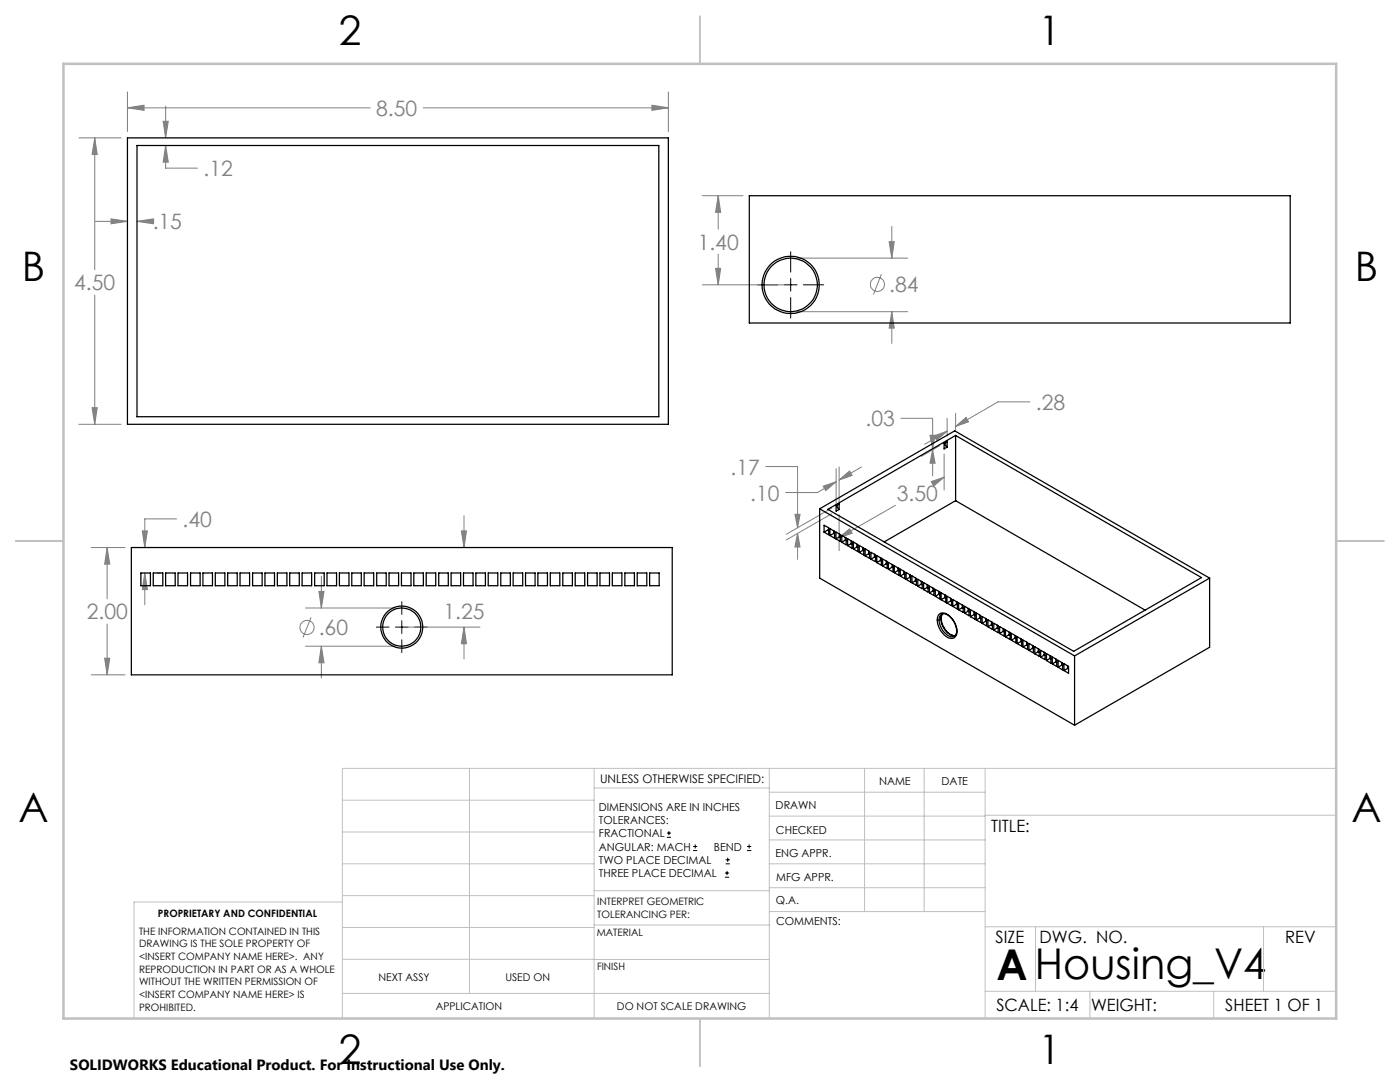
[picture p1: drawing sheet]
<svg xmlns="http://www.w3.org/2000/svg" width="279mm" height="216mm" viewBox="0 0 279 216" stroke-linecap="round" stroke-linejoin="round" font-family="sans-serif">
<g fill="none" stroke="#808080" stroke-width=".2">
<path d="M25.4 18.3v7.9M133.4 18.3v7.9M15.7 27.5h8.5M18.9 27.5l.5 3.3h-1zM18.9 27.5v26.3M25.4 21.5l3.4-.5v1zM25.4 21.5h48.5M32.6 24.2h1l-.5 3.3zM33.1 29l.5 3.3h-1zM33.1 29v4.5h6.3M33.1 21.2v6.3M84.5 21.5h48.9"/>
<path d="M130.1 21l3.3 .5-3.3 .5zM140.2 39.1h8.1M143.3 39.1l.5 3.3h-1zM143.3 39.1v6.6M18.9 58.9v25.8M19.1 44.2h6.3M22.2 43.7l3.2 .5-3.2 .5zM27.3 44.2l3.4-.5v1zM27.3 44.2h2M140.2 56.8h16.3M142.8 53.6h1l-.5 3.2zM143.3 50.7v6.1"/>
<path d="M159.1 51.5h22.1M175.9 54.7l-1.6 4.1M177.4 48.2h1.1l-.5 3.3zM178 45.2v6.3M159.1 62.2h22.1M178 62.2l.5 3.3h-1.1zM178 62.2v6.3M15.7 84.7h8.5M18.4 81.4h1l-.5 3.3zM152.8 93.1h6.4v12.2M164.3 97l2.6-.9-2.1 1.8zM166.9 93.5v7.5"/>
<path d="M166.9 96.1l-3.8 2.2h-6.3M167.5 95.8l2-1.8 .6 .9zM167.5 93.2v7.4M171.9 93.2l-4.4 2.6M179.8 83.5h6.3v6M185.6 86.9h1l-.5 2.6zM185.8 96.1l2.6-.9-2.1 1.8zM186.1 89.7l.5 2.7h-1zM186.1 89.7v5.2M186.4 87l2.6-1-2.1 1.8zM187.5 88.9l-3.6 2.2M188.4 90.6v7.2"/>
<path d="M188.4 95.2l-1 .6M189 83.5v3.5M189 86l-4.5 2.7M190.7 85.1l2.1-1.8 .5 .9zM190.7 82.5v3.4M205.5 80.2h-6.3l-8.5 4.9M18.2 109.3h6.7M21.4 109.3l.5 3.3h-1zM21.4 109.3v10.2M28.4 105.9h1l-.5 3.4zM28.9 114.3l.5 3.4h-1zM28.9 114.3v6.4"/>
<path d="M31.3 114.3h.8M35.2 103.5h-6.3v5.8M63.6 118h1.1l-.6 3.3zM64.1 115v6.3M92.1 105.9h1l-.5 3.4zM92.6 102.9v6.4M158.6 102.6h1.1l-.5 2.7zM159.2 106.4l.5 2.7h-1.1zM159.2 106.4v5.2M166 101.4l-9.1 5.2M166 102.5l-9.1 5.2M167.5 107.3l2-1.8 .6 .9z"/>
<path d="M167.5 102.7v7.2M178.7 100.8l-11.2 6.5M18.2 134.7h6.7M20.9 131.3h1l-.5 3.4zM21.4 124.5v10.2M61 121.3h17.9M61 128.9h17.9M62.1 123.2l-1.6 4M64.1 128.9l.6 3.4h-1.1zM64.1 128.9v6.4M81.5 125.1h14.3M92.6 125.1l.5 3.3h-1z"/>
<path d="M92.6 125.1v6.4"/>
<circle cx="175.1" cy="56.7" r="1.41"/>
<circle cx="61.3" cy="125.2" r="1.41"/>
</g>
<g fill="none" stroke="#000" stroke-width=".2">
<path d="M151.2 56.8h4.1M156.5 56.8h2.6M157.8 50.2v4.1M157.8 55.6v2.5M157.8 59.4v4.1M160.3 56.8h4.1M75.1 125.1h2.5M78.9 125.1h2.6M80.2 120.1v2.5M80.2 123.9v2.5M80.2 127.7v2.5M82.7 125.1h2.6"/>
<path d="M133.1 167.1h.8M133.1 166.2h.8M133.5 165.8v.9M138.3 169.7h.8M138.3 168.9h.8M138.7 168.5v.8M144.7 175h.8M144.7 174.2h.8M144.8 172.4h.9M144.8 171.6h.9M145.1 173.8v.8M145.2 171.1v.9"/>
<path d="M149.1 169.7h.8M149.1 168.9h.8M149.5 168.5v.8"/>
</g>
<g fill="none" stroke="#c0c0c0" stroke-width=".2">
<path d="M68.3 159.7h50.3M93.7 153.3v44.9M118.6 153.3v49.9M118.6 157.2h34.9M153.5 153.3v49.9M153.5 158.1h43.1M172.5 153.3v28.6M184.4 153.3v28.6M196.6 153.3v49.9M266.7 153.3h-198.4v49.9M68.3 178.7h50.3M68.3 172.4h50.3"/>
<path d="M68.3 166h50.3M68.3 180h-41.6v23.2M118.6 177.7h35M153.5 167.6h43.1M153.5 162.8h43.1M153.5 172.4h43.1M153.5 177.1h43.1M196.6 162.7h70.1M68.3 198.2h85.2M68.3 191.4l85.2 .1M68.3 185.1h50.3M118.6 184.6h35"/>
<path d="M153.6 181.9h43M196.6 197.8h70.1M196.6 184.9h70.1M206.7 184.9v12.9M217.5 197.8v5.4M242.2 197.8v5.4M252.2 184.9v12.9"/>
</g>
<path d="M139.7 3.2v9.5M3.1 107.9h9.6M266.7 107.9h9.5M139.7 203.2v9.6" fill="none" stroke="#c0c0c0" stroke-width=".25"/>
<path d="M12.7 12.7h254v190.5h-254z" fill="none" stroke="#c0c0c0" stroke-width=".5"/>
<path d="M130.1 21l3.3 .5-3.3 .5zM25.4 21.5l3.4-.5v1zM18.9 27.5l.5 3.3h-1zM18.4 81.4h1l-.5 3.3zM22.2 43.7l3.2 .5-3.2 .5zM27.3 44.2l3.4-.5v1zM32.6 24.2h1l-.5 3.3zM33.1 29l.5 3.3h-1zM21.4 109.3l.5 3.3h-1zM20.9 131.3h1l-.5 3.4zM28.9 114.3l.5 3.4h-1zM28.4 105.9h1l-.5 3.4zM63.6 118h1.1l-.6 3.3zM64.1 128.9l.6 3.4h-1.1zM92.6 125.1l.5 3.3h-1zM92.1 105.9h1l-.5 3.4zM177.4 48.2h1.1l-.5 3.3zM178 62.2l.5 3.3h-1.1zM142.8 53.6h1l-.5 3.2zM143.3 39.1l.5 3.3h-1zM186.1 89.7l.5 2.7h-1zM185.6 86.9h1l-.5 2.6zM186.4 87l2.6-1-2.1 1.8zM190.7 85.1l2.1-1.8 .5 .9zM167.5 95.8l2-1.8 .6 .9zM164.3 97l2.6-.9-2.1 1.8zM158.6 102.6h1.1l-.5 2.7zM159.2 106.4l.5 2.7h-1.1zM167.5 107.3l2-1.8 .6 .9zM185.8 96.1l2.6-.9-2.1 1.8z" fill="#808080"/>
<g fill="none" stroke="#000" stroke-width=".25">
<path d="M25.4 27.5h108v57.2h-108zM27.3 29h104.2v54.1h-104.2zM149.5 39.1h108v25.4h-108zM188.6 88.4l.1 .4 .3 .4M189 88.1l-.6 .4M189 88.1v1.1M189 88.1l-.6 .3v1.2l.6-.4M190.7 99.9l-14.2 8.2M190.7 99.9l37.8 21.8M190.7 86.9v13M26.2 109.3h108v25.4h-108zM28.1 114.3h1.9v2.6h-1.9z"/>
<path d="M30.6 114.3h1.9v2.6h-1.9zM33.1 114.3h1.9v2.6h-1.9zM35.5 114.3h1.9v2.6h-1.9zM38 114.3h1.9v2.6h-1.9zM40.5 114.3h1.9v2.6h-1.9zM43 114.3h1.9v2.6h-1.9zM45.4 114.3h1.9v2.6h-1.9zM47.9 114.3h1.9v2.6h-1.9zM50.4 114.3h1.9v2.6h-1.9zM52.9 114.3h1.9v2.6h-1.9zM55.4 114.3h1.9v2.6h-1.9zM57.8 114.3h1.9v2.6h-1.9z"/>
<path d="M60.3 114.3h1.9v2.6h-1.9zM62.8 114.3h1.9v2.6h-1.9zM65.3 114.3h1.9v2.6h-1.9zM67.7 114.3h1.9v2.6h-1.9zM70.2 114.3h1.9v2.6h-1.9zM72.7 114.3h1.9v2.6h-1.9zM75.2 114.3h1.9v2.6h-1.9zM77.6 114.3h2v2.6h-2zM80.1 114.3h1.9v2.6h-1.9zM82.6 114.3h1.9v2.6h-1.9zM85.1 114.3h1.9v2.6h-1.9zM87.6 114.3h1.9v2.6h-1.9z"/>
<path d="M90 114.3h1.9v2.6h-1.9zM92.5 114.3h1.9v2.6h-1.9zM95 114.3h1.9v2.6h-1.9zM97.4 114.3h1.9v2.6h-1.9zM99.9 114.3h1.9v2.6h-1.9zM102.4 114.3h1.9v2.6h-1.9zM104.9 114.3h1.9v2.6h-1.9zM107.4 114.3h1.9v2.6h-1.9zM109.8 114.3h1.9v2.6h-1.9zM112.3 114.3h1.9v2.6h-1.9zM114.8 114.3h1.9v2.6h-1.9zM117.3 114.3h1.9v2.6h-1.9z"/>
<path d="M119.7 114.3h1.9v2.6h-1.9zM122.2 114.3h1.9v2.6h-1.9zM124.7 114.3h1.9v2.6h-1.9zM127.2 114.3h1.9v2.6h-1.9zM129.6 114.3h2v2.6h-2zM163.6 101.5l50.9 29.4M163.6 101.5l26.9-15.5 50.9 29.4M163.6 101.5v13.9l50.9 29.3M164.5 104.8l.9 .5v1.4l-.9-.5zM165.2 101.6l25.5-14.7 49.1 28.4-25.5 14.7zM165.4 105.9l-.2-.1-.7 .4M165.6 105.5l.9 .5v1.4l-.9-.5z"/>
<path d="M166.4 106.4l.1 .1M166.4 106.4l-.8 .5M166.4 105.9v.5M166.8 106.2l.9 .5v1.4l-.9-.6zM167.1 100.8l.1 .6 .3 .3M167.5 100.5l-.6 .4M167.5 100.5l-.6 .4v1.1l.6-.3M167.5 100.5v1.2M167.5 107.1l-.7 .4M167.5 106.6v.5M167.5 107.1l.2 .1M168 106.8l.9 .6v1.3l-.9-.5z"/>
<path d="M168.7 107.8l.2 .1M168.7 107.8l-.7 .4M168.7 107.2v.6M169.2 107.5l.8 .5v1.4l-.8-.5zM169.9 108.5l.1 .1M169.9 108.5l-.7 .4M169.9 107.9v.6M170.3 108.2l.9 .5v1.4l-.9-.6zM171 109.1l.2 .2M171 109.1l-.7 .4M171 108.6v.5M171.5 108.8l.9 .6v1.3l-.9-.5z"/>
<path d="M172.2 109.8l.2 .1M172.2 109.8l-.7 .4M172.2 109.3v.5M172.6 109.5l.9 .5v1.4l-.9-.5zM173.4 110.5l.1 .1M173.4 110.5l-.8 .4M173.4 109.9v.6M173.8 110.2l.9 .5v1.4l-.9-.5zM174.5 111.2l-.7 .4M174.5 110.6v.6M174.5 111.2l.2 .1M175 110.9l.9 .5v1.4l-.9-.5z"/>
<path d="M175.7 111.8l-.7 .5M175.7 111.3v.5M175.7 111.8l.2 .1M176.1 111.5l1 .5v1.5l-1-.6zM176.9 112.5l.2 .1M176.9 112.5l-.8 .4M176.9 112v.5M177.3 112.2l.9 .5v1.4l-.9-.5zM178 113.2l-.7 .4M178 112.6v.6M178 113.2l.2 .1M178.5 112.9l.9 .5v1.4l-.9-.5z"/>
<path d="M179.2 113.8l.2 .1M179.2 113.8l-.7 .5M179.2 113.3v.5M179.7 113.6l.9 .5v1.4l-.9-.6zM180.4 114.5l-.7 .4M180.4 114v.5M180.4 114.5l.2 .1M180.8 114.2l.9 .6v1.3l-.9-.5zM181.5 115.2l-.7 .4M181.5 114.7v.5M181.5 115.2l.2 .1M182 114.9l.9 .5v1.4l-.9-.5z"/>
<path d="M182.7 115.9l.2 .1M182.7 115.9l-.7 .4M182.7 115.3v.6M183.2 115.6l.8 .5v1.4l-.8-.5zM183.9 116.6l.1 .1M183.9 116.6l-.7 .4M183.9 116v.6M184.3 116.2l.9 .6v1.3l-.9-.4zM185 117.2l-.7 .5M185 116.7v.5M185 117.2l.2 .1M185.5 116.9l.9 .5v1.4l-.9-.5z"/>
<path d="M186.2 117.9l-.7 .4M186.2 117.3v.6M186.2 117.9l.2 .1M186.7 117.6l.9 .5v1.4l-.9-.5zM187.4 118.6l-.7 .4M187.4 118v.6M187.4 118.6l.2 .1M187.8 118.3l.9 .5v1.4l-.9-.5zM188.6 119.2l-.8 .5M188.6 118.7v.5M188.6 119.2l.1 .1M189 119l.9 .5v1.4l-.9-.6z"/>
<path d="M189.7 119.9l.2 .1M189.7 119.9l-.7 .4M189.7 119.4v.5M190.1 119.6l1 .6v1.3l-1-.5zM241.4 115.4l-26.9 15.5M241.4 115.4v13.8l-26.9 15.5M187.5 122.5a2 2 0 0 1 2.6 1 3.2 3.2 0 0 1 .6 3.5 1.66 1.66 0 0 1-2.5-.6 3.3 3.3 0 0 1-.8-3.7zM187.9 122.6a2.01 2.01 0 0 1 2.2 1 2.77 2.77 0 0 1 .5 3.3h-.1M187.9 122.6h.1M187.9 122.6a2.18 2.18 0 0 0 0 2.8 2.21 2.21 0 0 0 2.6 1.5M188.1 122.4a2.92 2.92 0 0 0 .7 3.6l.8 .6 1 .2a2.94 2.94 0 0 1-2.5-2.1 2.32 2.32 0 0 1 0-2.2M190.9 120.6l.2 .1"/>
<path d="M190.9 120.6l-.8 .4M190.9 120.1v.5M191.3 120.3l.9 .5v1.4l-.9-.5zM192.1 121.3l-.8 .4M192.1 120.7v.6M192.1 121.3l.1 .1M192.5 121l.9 .5v1.4l-.9-.6zM193.2 122l.2 .1M193.2 122l-.7 .3M193.2 121.4v.6M193.7 121.6l.9 .6v1.3l-.9-.5zM194.4 122.6l.2 .1"/>
<path d="M194.4 122.6l-.7 .4M194.4 122.1v.5M194.8 122.3l.9 .5v1.4l-.9-.5zM195.5 123.3l.2 .1M195.5 123.3l-.7 .4M195.5 122.7v.6M196 123l.9 .5v1.4l-.9-.5zM196.7 124l.2 .1M196.7 124l-.7 .4M196.7 123.4v.6M197.2 123.7l.8 .5v1.4l-.8-.5zM197.9 124.6l.1 .1"/>
<path d="M197.9 124.6l-.7 .5M197.9 124.1v.5M198.3 124.4l.9 .4v1.5l-.9-.6zM199 125.3l.2 .1M199 125.3l-.7 .4M199 124.7v.6M199.5 125l.9 .6v1.3l-.9-.5zM200.2 126l-.7 .4M200.2 125.4v.6M200.2 126l.2 .1M200.7 125.7l.9 .5v1.4l-.9-.5zM201.4 126.6l-.7 .5"/>
<path d="M201.4 126.1v.5M201.4 126.6l.2 .2M201.8 126.4l.9 .5v1.4l-.9-.6zM202.6 127.3l.1 .1M202.6 127.3l-.8 .4M202.6 126.8v.5M203 127l.9 .6v1.3l-.9-.5zM203.7 128l.2 .1M203.7 128l-.7 .4M203.7 127.5v.5M204.2 127.7l.9 .5v1.4l-.9-.5zM204.9 128.7l.2 .1"/>
<path d="M204.9 128.7l-.7 .4M204.9 128.1v.6M205.4 128.4l.8 .5v1.4l-.8-.5zM206.1 129.4l.1 .1M206.1 129.4l-.7 .4M206.1 128.8v.6M206.5 129l.9 .6v1.4l-.9-.5zM207.2 130l.2 .1M207.2 130l-.7 .5M207.2 129.5v.5M207.7 129.8l.9 .4v1.4l-.9-.5zM208.4 130.7l.2 .1"/>
<path d="M208.4 130.7l-.7 .4M208.4 130.1v.6M208.8 130.4l.9 .5v1.4l-.9-.5zM209.6 131.4l.1 .1M209.6 131.4l-.8 .4M209.6 130.8v.6M210 131.1l.9 .5v1.4l-.9-.5zM210.7 132l.2 .2M210.7 132l-.7 .5M210.7 131.5v.5M211.2 131.8l.9 .5v1.4l-.9-.6zM211.9 132.7l-.7 .4"/>
<path d="M211.9 132.2v.5M211.9 132.7l.2 .1M212.3 132.4l1 .6v1.3l-1-.5zM213 133.4l-.7 .4M213 132.9v.5M213 133.4l.3 .1M214.5 130.9v13.8"/>
<circle cx="157.8" cy="56.9" r="5.7"/>
<circle cx="157.8" cy="56.9" r="5.3"/>
<circle cx="80.2" cy="125.1" r="4.2"/>
<circle cx="80.2" cy="125.1" r="3.8"/>
</g>
<text font-size="8.5" x="198.9" y="195.5">AHousing_V4</text>
<g font-size="8.1">
<text x="67.6" y="8.9">2</text>
<text x="207.3" y="8.9">1</text>
<text x="4.4" y="56.2">B</text>
<text x="270.4" y="56.2">B</text>
<text x="3.7" y="164.1">A</text>
<text x="269.7" y="164.1">A</text>
<text x="67.6" y="212.4">2</text>
<text x="207.3" y="212.4">1</text>
</g>
<g font-size="4.2" fill="#808080">
<text x="75.1" y="23.1">8.50</text>
<text x="40.6" y="35.1">.12</text>
<text x="30.5" y="45.8">.15</text>
<text x="139.2" y="49.8">1.40</text>
<text x="14.8" y="57.9">4.50</text>
<text x="177.5" y="58.3">.84</text>
<text x="206.7" y="81.8">.28</text>
<text x="172.8" y="85.1">.03</text>
<text x="145.8" y="94.7">.17</text>
<text x="149.7" y="99.9">.10</text>
<text x="179" y="99.9">3.50</text>
<text x="36.4" y="105.1">.40</text>
<text x="17.3" y="123.6">2.00</text>
<text x="88.5" y="123.6">1.25</text>
<text x="63.6" y="126.7">.60</text>
</g>
<g font-size="3.4">
<text x="197.8" y="166">TITLE:</text>
<text x="198.7" y="188.1">SIZE</text>
<text x="207.5" y="188.1">DWG. NO.</text>
<text x="256.5" y="188.2">REV</text>
<text x="198.8" y="201.7">SCALE: 1:4</text>
<text x="217.7" y="201.8">WEIGHT:</text>
<text x="244.5" y="201.7">SHEET 1 OF 1</text>
</g>
<text font-size="3" x="14" y="213.5">SOLIDWORKS Educational Product. For Instructional Use Only.</text>
<text font-size="2.4" x="119.8" y="156.2">UNLESS OTHERWISE SPECIFIED:</text>
<g font-size="2.2">
<text x="119.5" y="161.8">DIMENSIONS ARE IN INCHES</text>
<text x="154.8" y="161.4">DRAWN</text>
<text x="175.4" y="156.6">NAME</text>
<text x="187.9" y="156.7">DATE</text>
<text x="119.5" y="164.4">TOLERANCES:</text>
<text x="119.5" y="167.1">FRACTIONAL</text>
<text x="154.9" y="166.3">CHECKED</text>
<text x="119.5" y="169.7">ANGULAR: MACH</text>
<text x="119.5" y="172.4">TWO PLACE DECIMAL</text>
<text x="142.5" y="169.7">BEND</text>
<text x="154.8" y="171">ENG APPR.</text>
<text x="119.5" y="175">THREE PLACE DECIMAL</text>
<text x="154.9" y="175.7">MFG APPR.</text>
<text x="154.9" y="180.4">Q.A.</text>
<text x="154.9" y="184.6">COMMENTS:</text>
</g>
<g font-size="2.1">
<text x="75.5" y="195.7">NEXT ASSY</text>
<text x="100.9" y="195.7">USED ON</text>
<text x="86.9" y="201.5">APPLICATION</text>
<text x="123.1" y="201.6">DO NOT SCALE DRAWING</text>
</g>
<g font-size="2">
<text x="31.5" y="182.9">PROPRIETARY AND CONFIDENTIAL</text>
<text x="119.2" y="180.6">INTERPRET GEOMETRIC</text>
<text x="119.2" y="183.1">TOLERANCING PER:</text>
<text x="27.8" y="186.5">THE INFORMATION CONTAINED IN THIS</text>
<text x="27.8" y="189">DRAWING IS THE SOLE PROPERTY OF</text>
<text x="27.8" y="191.6">&lt;INSERT COMPANY NAME HERE&gt;. ANY</text>
<text x="119.1" y="186.7">MATERIAL</text>
<text x="27.8" y="194.1">REPRODUCTION IN PART OR AS A WHOLE</text>
<text x="27.8" y="196.6">WITHOUT THE WRITTEN PERMISSION OF</text>
<text x="119.1" y="193.5">FINISH</text>
<text x="27.8" y="199.1">&lt;INSERT COMPANY NAME HERE&gt; IS</text>
<text x="27.8" y="201.7">PROHIBITED.</text>
</g>
</svg>
